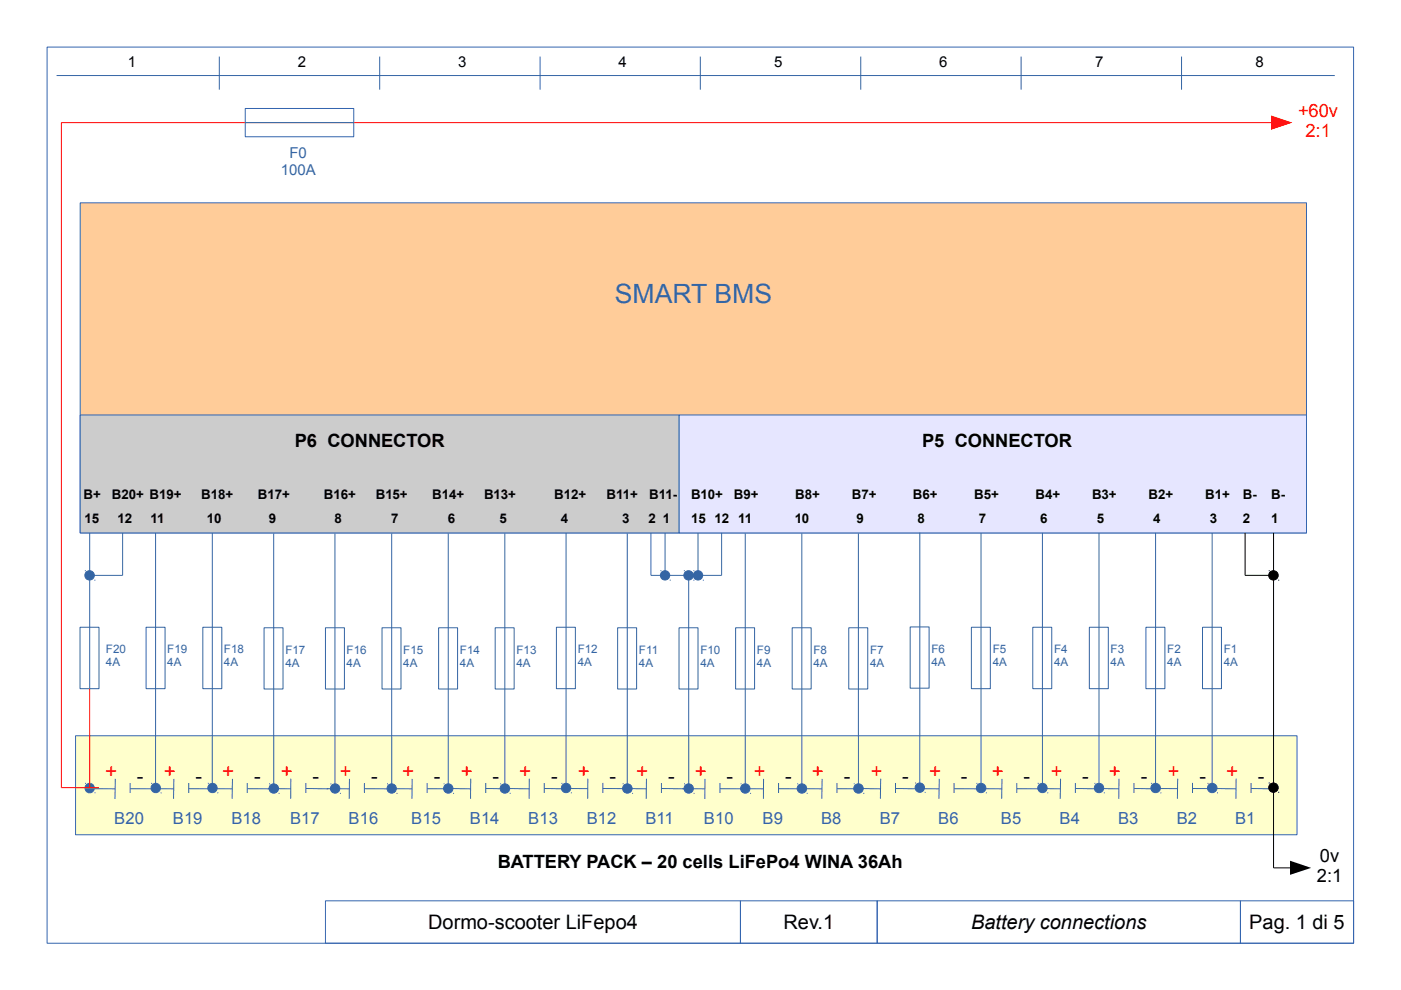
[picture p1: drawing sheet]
<svg xmlns="http://www.w3.org/2000/svg" width="297mm" height="210mm" viewBox="0 0 297 210" stroke-linecap="round" stroke-linejoin="round" font-family="sans-serif">
<path d="M16 156h259v21h-259z" fill-rule="evenodd" fill="#ffc"/>
<path d="M10 10h277v190h-277zM16 156h259v21h-259zM69 191h88v9h-88zM157 191h29v9h-29zM263 191h24v9h-24z" fill="none" stroke="#3465af" stroke-width=".21"/>
<path d="M12 16h271M46.5 12v7M80.5 12v7M114.5 12v7M148.5 12v7M182.5 12v7M216.5 12v7M250.5 12v7" fill="none" stroke="#3465a4" stroke-width=".21"/>
<path d="M13 26h256.7" fill="none" stroke="#f00" stroke-width=".21"/>
<path d="M269.5 24.5l4.5 1.5-4.5 1.5z" fill="#f00"/>
<path d="M17 43h260v70h-260z" fill-rule="evenodd" fill="#fc9"/>
<path d="M17 43h260v70h-260z" fill="none" stroke="#3465af" stroke-width=".21"/>
<path d="M17 88h127v25h-127z" fill-rule="evenodd" fill="#ccc"/>
<path d="M17 88h127v25h-127z" fill="none" stroke="#3465af" stroke-width=".21"/>
<path d="M144 88h133v25h-133z" fill-rule="evenodd" fill="#e6e6ff"/>
<path d="M144 88h133v25h-133z" fill="none" stroke="#3465af" stroke-width=".21"/>
<g fill="none" stroke="#3465a4" stroke-width=".21">
<path d="M257 113v54M255 133h4v13h-4zM19.6 167.2l4.8 .1M24.4 165.1v4.3M27.6 166v2.1M27.6 167.2l9.2 .1M36.9 165.1l-.1 4.3M40 166v2.1M40 167.2l4.8 .1M44.5 167.2l4.7 .1M49.3 165.1l-.1 4.3M52.4 166v2.1"/>
<path d="M52.5 167.2l4.7 .1M56.9 167.2l4.8 .1M61.7 165.1l-.1 4.3M64.8 166v2.1M64.9 167.2l4.7 .1M69.3 167.2l4.8 .1M74.1 165.1l-.1 4.3M77.3 166v2.1M77.3 167.2l4.8 .1M82.6 167.2l4.8 .1M87.4 165.1l-.1 4.3M90.6 166v2.1"/>
<path d="M90.6 167.2l4.8 .1M95 167.2l4.8 .1M99.8 165.1v4.3M103 166v2.1M103 167.2l4.8 .1M107.4 167.2l4.8 .1M112.2 165.1v4.3M115.4 166v2.1M115.4 167.2l4.8 .1M119.8 167.2h4.8M124.6 165.1v4.3M127.8 166v2.1"/>
<path d="M127.8 167.2h4.8M132.3 167.2l4.8 .1M137.1 165.1l-.1 4.3M140.2 166v2.1M140.2 167.2l4.8 .1M144.7 167.2l4.7 .1M149.5 165.1l-.1 4.3M152.6 166v2.1M152.6 167.2l4.8 .1M157.1 167.2l4.8 .1M161.9 165.1v4.3M165.1 166v2.1"/>
<path d="M165.1 167.2l4.7 .1M169.5 167.2l4.8 .1M174.3 165.1l-.1 4.3M177.4 166v2.1M177.5 167.2l4.7 .1M181.9 167.2l4.8 .1M186.7 165.1v4.3M189.9 166v2.1M189.9 167.2l4.8 .1M194.3 167.2l4.8 .1M199.1 165.1v4.3M202.3 166v2.1"/>
<path d="M202.3 167.2l4.8 .1M207.6 167.2l4.8 .1M212.4 165.1v4.3M215.6 166v2.1M215.6 167.2l4.8 .1M220 167.2l4.8 .1M224.9 165.1l-.1 4.3M228 166v2.1M228 167.2l4.8 .1M232.4 167.2l4.8 .1M237.2 165.1v4.3M240.4 166v2.1"/>
<path d="M240.5 167.2l4.7 .1M244.9 167.2h4.8M249.7 165.1l-.1 4.3M252.8 166v2.1M252.8 167.2h4.8M257.3 167.2l4.8 .1M262.1 165.1l-.1 4.3M265.3 166v2.1M265.3 167.2l4.8 .1"/>
</g>
<path d="M13 26v141" fill="none" stroke="#f00" stroke-width=".21"/>
<path d="M270 113v71h3.7" fill="none" stroke="#000" stroke-width=".21"/>
<path d="M273.5 182.5l4.5 1.5-4.5 1.5z" fill="#000"/>
<circle cx="257" cy="167.1" r="1" fill="#3465a4"/>
<g fill="none" stroke="#3465a4" stroke-width=".21">
<path d="M245 113v54M243 133h4v13h-4zM256 166.1h.1M258 168.1h.1"/>
<circle cx="257" cy="167.1" r="1"/>
</g>
<circle cx="245" cy="167.1" r="1" fill="#3465a4"/>
<g fill="none" stroke="#3465a4" stroke-width=".21">
<path d="M195 112.9v54M193 132.9h4v13h-4zM244 166.1h.1M246 168.1h.1"/>
<circle cx="245" cy="167.1" r="1"/>
</g>
<circle cx="195" cy="167" r=".99" fill="#3465a4"/>
<g fill="none" stroke="#3465a4" stroke-width=".21">
<path d="M208 113v54M206 133h4v13h-4zM194 166h.1M196 168h.1"/>
<circle cx="195" cy="167" r=".99"/>
</g>
<circle cx="208" cy="167.1" r="1" fill="#3465a4"/>
<g fill="none" stroke="#3465a4" stroke-width=".21">
<path d="M221 113v54M219 133h4v13h-4zM207 166.1h.1M209 168.1h.1"/>
<circle cx="208" cy="167.1" r="1"/>
</g>
<circle cx="221" cy="167.1" r=".99" fill="#3465a4"/>
<g fill="none" stroke="#3465a4" stroke-width=".21">
<path d="M233 113v54M231 133h4v13h-4zM220 166.1h.1M222 168.1h.1"/>
<circle cx="221" cy="167.1" r=".99"/>
</g>
<circle cx="233" cy="167.1" r=".99" fill="#3465a4"/>
<g fill="none" stroke="#3465a4" stroke-width=".21">
<path d="M182 113.1v54M180 133.1h4v13h-4zM232 166.1h.1M234 168.1h.1"/>
<circle cx="233" cy="167.1" r=".99"/>
</g>
<circle cx="182" cy="167.2" r="1" fill="#3465a4"/>
<g fill="none" stroke="#3465a4" stroke-width=".21">
<path d="M170 113.1v54M168 133.1h4v13h-4zM181 166.2h.1M183 168.2h.1"/>
<circle cx="182" cy="167.2" r="1"/>
</g>
<circle cx="170" cy="167.2" r="1" fill="#3465a4"/>
<g fill="none" stroke="#3465a4" stroke-width=".21">
<path d="M120 113v54M118 133h4v13h-4zM169 166.2h.1M171 168.2h.1"/>
<circle cx="170" cy="167.2" r="1"/>
</g>
<circle cx="120" cy="167.1" r=".99" fill="#3465a4"/>
<g fill="none" stroke="#3465a4" stroke-width=".21">
<path d="M133 113.1v54M131 133.1h4v13h-4zM119 166.1h.1M121 168.1h.1"/>
<circle cx="120" cy="167.1" r=".99"/>
</g>
<circle cx="133" cy="167.2" r="1" fill="#3465a4"/>
<g fill="none" stroke="#3465a4" stroke-width=".21">
<path d="M144 133.1h4v13h-4zM146 122v45.1M132 166.2h.1M134 168.2h.1"/>
<circle cx="133" cy="167.2" r="1"/>
</g>
<circle cx="146" cy="167.2" r=".99" fill="#3465a4"/>
<g fill="none" stroke="#3465a4" stroke-width=".21">
<path d="M158 113.1v54M156 133.1h4v13h-4zM145 166.2h.1M147 168.2h.1"/>
<circle cx="146" cy="167.2" r=".99"/>
</g>
<circle cx="158" cy="167.2" r=".99" fill="#3465a4"/>
<g fill="none" stroke="#3465a4" stroke-width=".21">
<path d="M107 113.1v54M105 133.1h4v13h-4zM157 166.2h.1M159 168.2h.1"/>
<circle cx="158" cy="167.2" r=".99"/>
</g>
<circle cx="107" cy="167.2" r="1" fill="#3465a4"/>
<g fill="none" stroke="#3465a4" stroke-width=".21">
<path d="M95 113.1v54M93 133.1h4v13h-4zM106 166.2h.1M108.1 168.2h.1"/>
<circle cx="107" cy="167.2" r="1"/>
</g>
<circle cx="95" cy="167.2" r=".99" fill="#3465a4"/>
<g fill="none" stroke="#3465a4" stroke-width=".21">
<path d="M45 113v54M43 133h4v13h-4zM94.1 166.2h.1M96.1 168.2h.1"/>
<circle cx="95" cy="167.2" r=".99"/>
</g>
<circle cx="45" cy="167.1" r=".99" fill="#3465a4"/>
<g fill="none" stroke="#3465a4" stroke-width=".21">
<path d="M58 113.1v54M56 133.1h4v13h-4zM44.1 166.1h.1M46.1 168.1h.1"/>
<circle cx="45" cy="167.1" r=".99"/>
</g>
<circle cx="58" cy="167.2" r="1" fill="#3465a4"/>
<g fill="none" stroke="#3465a4" stroke-width=".21">
<path d="M71 113.1v54M69 133.1h4v13h-4zM57 166.2h.1M59.1 168.2h.1"/>
<circle cx="58" cy="167.2" r="1"/>
</g>
<circle cx="71" cy="167.2" r=".99" fill="#3465a4"/>
<g fill="none" stroke="#3465a4" stroke-width=".21">
<path d="M83 113.1v54M81 133.1h4v13h-4zM70.1 166.2h.1M72.1 168.2h.1"/>
<circle cx="71" cy="167.2" r=".99"/>
</g>
<circle cx="83" cy="167.2" r=".99" fill="#3465a4"/>
<g fill="none" stroke="#3465a4" stroke-width=".21">
<path d="M33 113v54M31 133h4v13h-4zM82.1 166.2h.1M84.1 168.2h.1"/>
<circle cx="83" cy="167.2" r=".99"/>
</g>
<circle cx="33" cy="167.1" r=".99" fill="#3465a4"/>
<g fill="none" stroke="#3465a4" stroke-width=".21">
<path d="M19 113v33M17 133h4v13h-4zM32 166.1h.1M34 168.1h.1"/>
<circle cx="33" cy="167.1" r=".99"/>
</g>
<circle cx="19" cy="167.1" r="1" fill="#3465a4"/>
<g fill="none" stroke="#3465a4" stroke-width=".21">
<path d="M18 166.1h.1M20 168.1h.1"/>
<circle cx="19" cy="167.1" r="1"/>
</g>
<path d="M19 146v21M13 167h8" fill="none" stroke="#f00" stroke-width=".21"/>
<g fill="#000">
<circle cx="270" cy="122" r="1"/>
<circle cx="270" cy="167" r="1"/>
</g>
<g fill="none" stroke="#000" stroke-width=".21">
<path d="M264 113v9h6M269 121h.1M271 123h.1M269 166h.1M271 168h.1"/>
<circle cx="270" cy="122" r="1"/>
<circle cx="270" cy="167" r="1"/>
</g>
<circle cx="148" cy="122" r=".99" fill="#3465a4"/>
<g fill="none" stroke="#3465a4" stroke-width=".21">
<path d="M138 113v9h15M141 113v9M148 113v9M147 121h.1M149 123h.1"/>
<circle cx="148" cy="122" r=".99"/>
</g>
<circle cx="141" cy="122" r=".99" fill="#3465a4"/>
<g fill="none" stroke="#3465a4" stroke-width=".21">
<path d="M140 121h.1M142 123h.1"/>
<circle cx="141" cy="122" r=".99"/>
</g>
<circle cx="146" cy="122" r="1" fill="#3465a4"/>
<g fill="none" stroke="#3465a4" stroke-width=".21">
<path d="M26 113v9h-7M145 121h.1M147 123h.1"/>
<circle cx="146" cy="122" r="1"/>
</g>
<circle cx="19" cy="122" r="1" fill="#3465a4"/>
<g fill="none" stroke="#3465a4" stroke-width=".21">
<path d="M52 26h23M153 113v9M18 121h.1M20 123h.1"/>
<circle cx="19" cy="122" r="1"/>
</g>
<path d="M52 23h23v6h-23zM186 191h77v9h-77z" fill="none" stroke="#3465af" stroke-width=".21"/>
<text font-size="5.6" fill="#3465a4" x="130.4" y="64.2">SMART BMS</text>
<g font-size="4.2" fill="#f00">
<text x="25" y="164.7" transform="rotate(-89 25 164.7)">+</text>
<text x="37.5" y="164.7" transform="rotate(-89 37.5 164.7)">+</text>
<text x="49.9" y="164.7" transform="rotate(-89 49.9 164.7)">+</text>
<text x="62.3" y="164.6" transform="rotate(-89 62.3 164.6)">+</text>
<text x="74.7" y="164.7" transform="rotate(-89 74.7 164.7)">+</text>
<text x="88" y="164.7" transform="rotate(-89 88 164.7)">+</text>
<text x="100.4" y="164.6" transform="rotate(-89 100.4 164.6)">+</text>
<text x="112.9" y="164.6" transform="rotate(-89 112.9 164.6)">+</text>
<text x="125.2" y="164.6" transform="rotate(-89 125.2 164.6)">+</text>
<text x="137.7" y="164.6" transform="rotate(-89 137.7 164.6)">+</text>
<text x="150.1" y="164.7" transform="rotate(-89 150.1 164.7)">+</text>
<text x="162.5" y="164.7" transform="rotate(-89 162.5 164.7)">+</text>
<text x="174.9" y="164.7" transform="rotate(-89 174.9 164.7)">+</text>
<text x="187.3" y="164.7" transform="rotate(-89 187.3 164.7)">+</text>
<text x="199.7" y="164.7" transform="rotate(-89 199.7 164.7)">+</text>
<text x="213" y="164.7" transform="rotate(-89 213 164.7)">+</text>
<text x="225.5" y="164.7" transform="rotate(-89 225.5 164.7)">+</text>
<text x="237.9" y="164.6" transform="rotate(-89 237.9 164.6)">+</text>
<text x="250.3" y="164.6" transform="rotate(-89 250.3 164.6)">+</text>
<text x="262.7" y="164.6" transform="rotate(-89 262.7 164.6)">+</text>
</g>
<g font-size="4.2">
<text x="29" y="165.9">-</text>
<text x="41.5" y="165.9">-</text>
<text x="53.9" y="165.9">-</text>
<text x="66.3" y="165.9">-</text>
<text x="78.7" y="165.9">-</text>
<text x="92" y="165.9">-</text>
<text x="104.4" y="165.9">-</text>
<text x="116.8" y="165.9">-</text>
<text x="129.2" y="165.9">-</text>
<text x="141.7" y="165.9">-</text>
<text x="154.1" y="165.9">-</text>
<text x="166.5" y="165.9">-</text>
<text x="178.9" y="165.9">-</text>
<text x="191.3" y="165.9">-</text>
<text x="203.7" y="165.9">-</text>
<text x="217" y="165.9">-</text>
<text x="229.4" y="165.9">-</text>
<text x="241.9" y="165.9">-</text>
<text x="254.3" y="165.9">-</text>
<text x="266.7" y="165.9">-</text>
<text x="90.8" y="197">Dormo-scooter LiFepo4</text>
<text x="166.1" y="197">Rev.1</text>
<text x="205.9" y="197">Battery connections</text>
<text x="264.9" y="197">Pag. 1 di 5</text>
</g>
<g font-size="3.9" fill="#f00">
<text x="275.2" y="24.8">+60v</text>
<text x="276.8" y="29.1">2:1</text>
</g>
<g font-size="3.9">
<text x="62.5" y="94.8">P6 CONNECTOR</text>
<text x="195.5" y="94.8">P5 CONNECTOR</text>
<text x="105.5" y="183.9">BATTERY PACK – 20 cells LiFePo4 WINA 36Ah</text>
<text x="279.9" y="182.8">0v</text>
<text x="279.2" y="187.1">2:1</text>
</g>
<g font-size="3.5" fill="#3465a4">
<text x="24.2" y="174.8">B20</text>
<text x="36.7" y="174.8">B19</text>
<text x="49.1" y="174.8">B18</text>
<text x="61.5" y="174.8">B17</text>
<text x="73.9" y="174.8">B16</text>
<text x="87.2" y="174.8">B15</text>
<text x="99.6" y="174.8">B14</text>
<text x="112" y="174.8">B13</text>
<text x="124.4" y="174.8">B12</text>
<text x="136.8" y="174.8">B11</text>
<text x="149.3" y="174.8">B10</text>
<text x="161.7" y="174.8">B9</text>
<text x="174.1" y="174.8">B8</text>
<text x="186.5" y="174.8">B7</text>
<text x="198.9" y="174.8">B6</text>
<text x="212.2" y="174.8">B5</text>
<text x="224.6" y="174.8">B4</text>
<text x="237.1" y="174.8">B3</text>
<text x="249.5" y="174.8">B2</text>
<text x="261.9" y="174.8">B1</text>
</g>
<g font-size="3.2">
<text x="27.1" y="14.1">1</text>
<text x="63.1" y="14.1">2</text>
<text x="97.1" y="14.1">3</text>
<text x="131.1" y="14.1">4</text>
<text x="164.1" y="14.2">5</text>
<text x="199.1" y="14.2">6</text>
<text x="232.2" y="14.2">7</text>
<text x="266.2" y="14.2">8</text>
</g>
<g font-size="3.2" fill="#3465a4">
<text x="61.3" y="33.5">F0</text>
<text x="59.5" y="37.1">100A</text>
</g>
<g font-size="2.8">
<text x="17.7" y="105.8">B+</text>
<text x="23.7" y="105.8">B20+ B19+</text>
<text x="42.7" y="105.8">B18+</text>
<text x="54.7" y="105.8">B17+</text>
<text x="68.7" y="105.8">B16+</text>
<text x="79.7" y="105.8">B15+</text>
<text x="91.7" y="105.8">B14+</text>
<text x="102.6" y="105.8">B13+</text>
<text x="117.5" y="105.8">B12+</text>
<text x="128.6" y="105.8">B11+</text>
<text x="137.6" y="105.8">B11-</text>
<text x="146.5" y="105.8">B10+</text>
<text x="155.6" y="105.8">B9+</text>
<text x="168.6" y="105.8">B8+</text>
<text x="180.6" y="105.8">B7+</text>
<text x="193.6" y="105.8">B6+</text>
<text x="206.6" y="105.8">B5+</text>
<text x="219.5" y="105.8">B4+</text>
<text x="231.5" y="105.8">B3+</text>
<text x="243.5" y="105.8">B2+</text>
<text x="255.5" y="105.8">B1+</text>
<text x="263.5" y="105.8">B-</text>
<text x="269.5" y="105.8">B-</text>
<text x="17.9" y="110.8">15</text>
<text x="24.9" y="110.8">12</text>
<text x="31.9" y="110.8">11</text>
<text x="43.9" y="110.8">10</text>
<text x="57" y="110.8">9</text>
<text x="70.9" y="110.8">8</text>
<text x="82.9" y="110.8">7</text>
<text x="94.9" y="110.8">6</text>
<text x="105.9" y="110.8">5</text>
<text x="118.9" y="110.8">4</text>
<text x="131.9" y="110.8">3</text>
<text x="137.5" y="110.8">2</text>
<text x="140.5" y="110.8">1</text>
<text x="146.5" y="110.8">15</text>
<text x="151.5" y="110.8">12</text>
<text x="156.5" y="110.8">11</text>
<text x="168.5" y="110.8">10</text>
<text x="181.6" y="110.8">9</text>
<text x="194.6" y="110.8">8</text>
<text x="207.5" y="110.8">7</text>
<text x="220.5" y="110.8">6</text>
<text x="232.5" y="110.8">5</text>
<text x="244.5" y="110.8">4</text>
<text x="256.5" y="110.8">3</text>
<text x="263.5" y="110.8">2</text>
<text x="269.5" y="110.8">1</text>
</g>
<g font-size="2.5" fill="#3465a4">
<text x="22.5" y="138.5">F20</text>
<text x="22.5" y="141.3">4A</text>
<text x="35.5" y="138.5">F19</text>
<text x="35.5" y="141.3">4A</text>
<text x="47.5" y="138.5">F18</text>
<text x="47.5" y="141.3">4A</text>
<text x="60.5" y="138.6">F17</text>
<text x="60.5" y="141.3">4A</text>
<text x="73.5" y="138.6">F16</text>
<text x="73.5" y="141.3">4A</text>
<text x="85.5" y="138.6">F15</text>
<text x="85.5" y="141.3">4A</text>
<text x="97.5" y="138.6">F14</text>
<text x="97.5" y="141.3">4A</text>
<text x="109.5" y="138.6">F13</text>
<text x="109.5" y="141.3">4A</text>
<text x="122.5" y="138.5">F12</text>
<text x="122.5" y="141.3">4A</text>
<text x="135.5" y="138.6">F11</text>
<text x="135.5" y="141.3">4A</text>
<text x="148.5" y="138.6">F10</text>
<text x="148.5" y="141.3">4A</text>
<text x="160.5" y="138.6">F9</text>
<text x="160.5" y="141.3">4A</text>
<text x="172.5" y="138.6">F8</text>
<text x="172.5" y="141.3">4A</text>
<text x="184.5" y="138.6">F7</text>
<text x="184.5" y="141.3">4A</text>
<text x="197.5" y="138.4">F6</text>
<text x="197.5" y="141.1">4A</text>
<text x="210.5" y="138.5">F5</text>
<text x="210.5" y="141.3">4A</text>
<text x="223.5" y="138.5">F4</text>
<text x="223.5" y="141.3">4A</text>
<text x="235.5" y="138.5">F3</text>
<text x="235.5" y="141.3">4A</text>
<text x="247.5" y="138.5">F2</text>
<text x="247.5" y="141.3">4A</text>
<text x="259.5" y="138.5">F1</text>
<text x="259.5" y="141.3">4A</text>
</g>
</svg>
